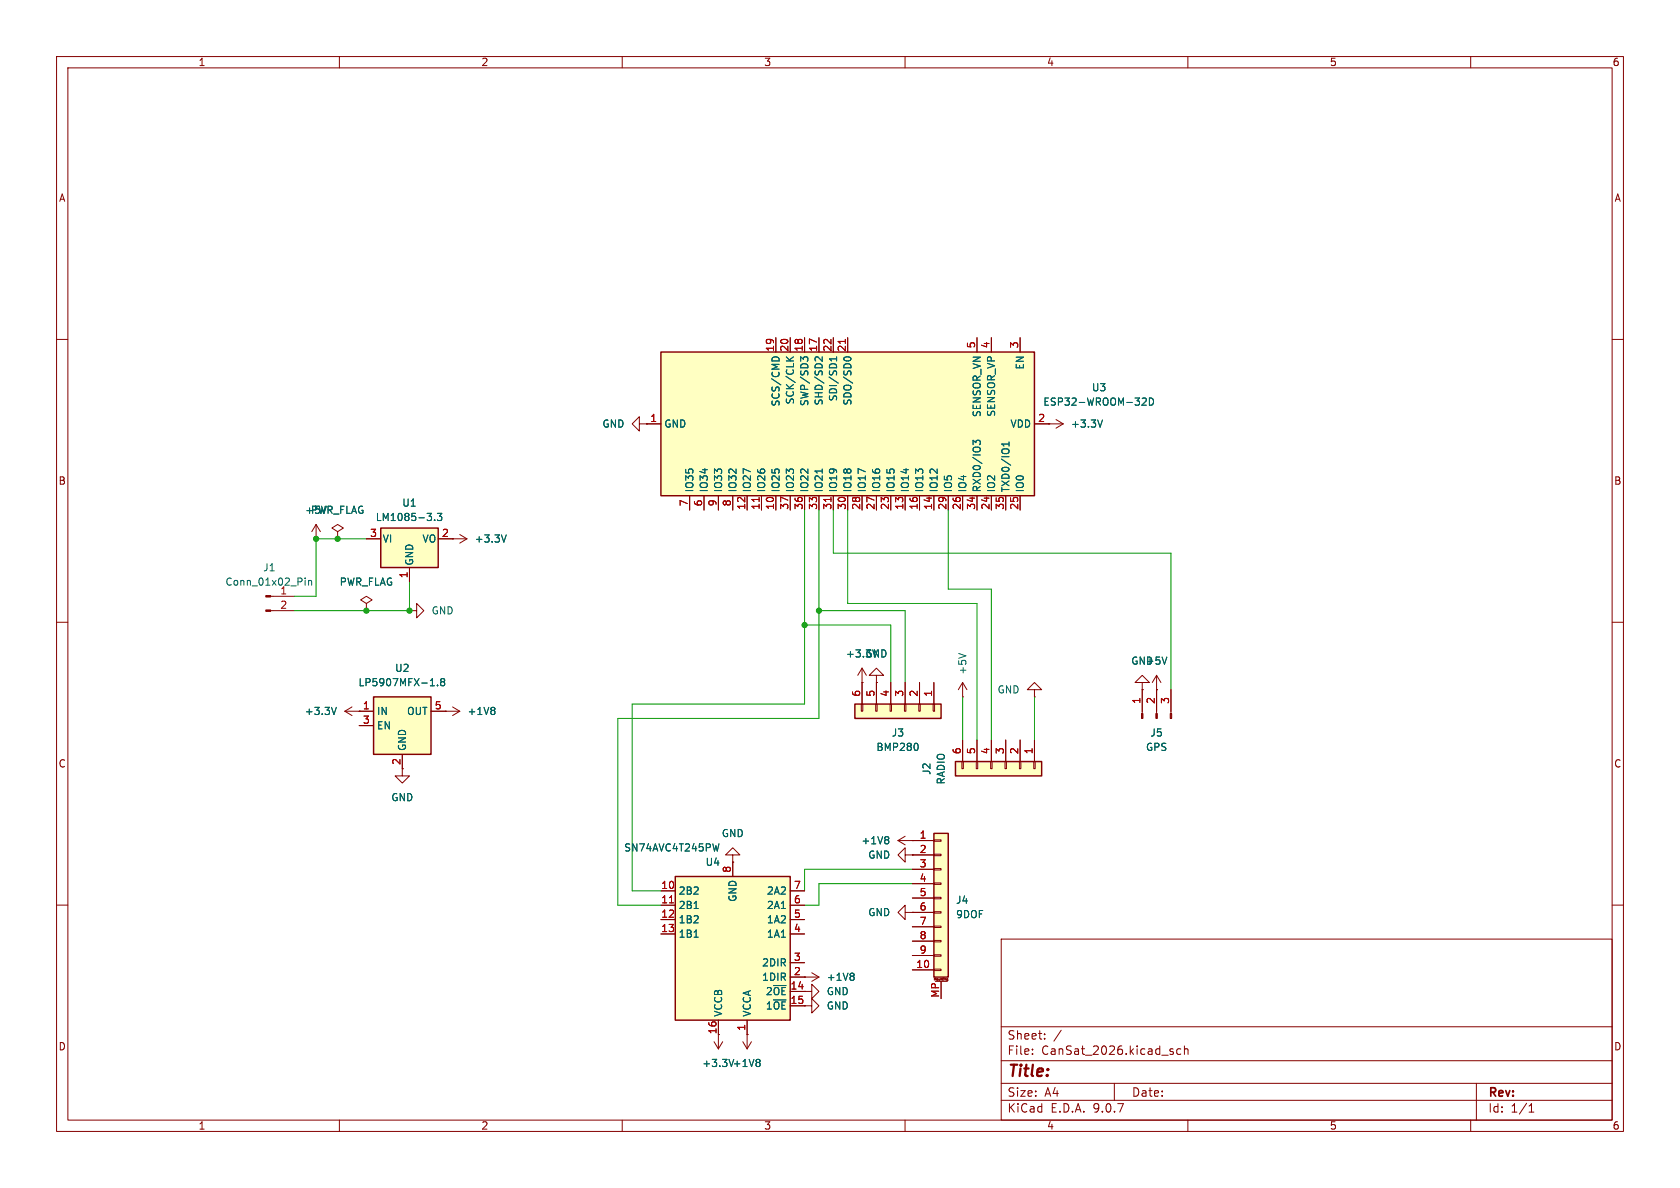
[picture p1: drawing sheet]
<svg xmlns="http://www.w3.org/2000/svg" width="297mm" height="210mm" viewBox="0 0 297 210" stroke-linecap="round" stroke-linejoin="round" font-family="sans-serif">
<g fill="none" stroke="#840000" stroke-width=".18">
<path d="M10 10h277v190h-277zM12 12h273v186h-273zM60 10v2M110 10v2M160 10v2M210 10v2M260 10v2M10 60h2M113 74.9v-1.2l-1.2 1.2 1.2 1.3v-1.3h1.3M114.3 74.9h.1M285 60h2M10 110h2"/>
<path d="M285 110h2M78.7 125.7h.1M78.7 125.7h2.6M80 125l1.3 .7M81.3 125.7l-1.3 .8M10 160h2M177 166h108v32h-108zM285 160h2M60 198v2M110 198v2M160 198v2M177 194.5h108"/>
<path d="M177 191.5h108M177 187.5h108M177 181.5h108M182.5 186.3v.1M182.5 185.5v.1M184.7 183.6v.1M184.7 182.8v.1M187.6 182.1l-1.3 2M197 191.5v3M207.2 185.9l.3 .2-.3 .3M207.2 185.4l.2 .1M208.7 185.5l-.4-.1-.3 .3v.4l.2 .2h.5"/>
<path d="M209.4 185.5l.2-.1 .4 .1v.9M209.4 184.9v1.5M210 198v2M260 198v2M261 191.5v6.5M270.3 196.6h.9M270.3 195.5l.4-.4v1.5"/>
</g>
<path d="M87.3 125l.2 .3-.2 .3 .2 .2v.3l-.2 .2" fill="none" stroke="#006464" stroke-width=".18"/>
<path d="M119.4 154.9h20.3v25.4h-20.3z" fill="#ffffc2"/>
<path d="M119.4 154.9h20.3v25.4h-20.3z" fill="none" stroke="#840000" stroke-width=".25"/>
<g fill="none" stroke="#840000" stroke-width=".18">
<path d="M116.8 157.5h2.6M129.5 151.1h1.3l-1.3-1.2-1.2 1.2h1.2v1.3M129.5 152.4h.1M129.5 152.4v2.5M139.7 157.5h2.5M116.8 165.1h2.6M116.8 162.6h2.6M116.8 160h2.6M139.7 177.8h2.5M139.7 175.3h2.5M139.7 172.7h5.1M139.7 170.2h2.5"/>
<path d="M139.7 165.1h2.5M139.7 162.6h2.5M139.7 160h2.5M142.2 177.8h1.3v-1.3l1.3 1.3-1.3 1.3v-1.3M142.2 177.8h.1M142.2 172.7h.1M143.5 172l1.3 .7M144.8 172.7l-1.3 .8M126.2 184.2l.8 1.2M127 180.3v5.1M127.8 184.2l-.8 1.2M131.3 184.2l.8 1.2"/>
<path d="M132.1 182.9h.1M132.1 180.3v5.1M132.8 184.2l-.7 1.2"/>
</g>
<path d="M127.1 149.2l-.3 1.2-.2-.9M122.7 165.7h.7M122.7 160.6h.7M150.8 172l.2 .3-.2 .3 .2 .2v.3l-.2 .2M134.1 187.3l.3 .2-.3 .3 .3 .3v.2l-.3 .2" fill="none" stroke="#006464" stroke-width=".18"/>
<path d="M118.4 159.6h.7" fill="none" stroke="#a90000" stroke-width=".18"/>
<path d="M165.1 147.3h2.5v25.4h-2.5z" fill="#ffffc2"/>
<path d="M165.1 147.3h2.5v25.4h-2.5z" fill="none" stroke="#840000" stroke-width=".25"/>
<g fill="none" stroke="#840000" stroke-width=".18">
<path d="M185.4 74.9h.1M185.4 74.9h2.6M186.7 74.2l1.3 .7M188 74.9l-1.3 .8M158.7 148.6h6.4M158.7 148.6l1.3 .8M160 151.1v-1.2l-1.3 1.2 1.3 1.3v-1.3h1.3M160 147.8l-1.3 .8M161.3 148.6h.1M161.3 151.1h.1M161.3 151.1h3.8M161.3 153.7h3.8"/>
<path d="M161.3 156.2h3.8M161.3 158.8h3.8M165.1 148.5h1.3v.2h-1.3zM165.1 151h1.3v.3h-1.3zM165.1 153.5h1.3v.3h-1.3zM165.1 156.1h1.3v.2h-1.3zM165.1 158.6h1.3v.3h-1.3zM142.2 175.3h1.3v-1.3l1.3 1.3-1.3 1.2v-1.2M142.2 175.3h.1M160 161.3v-1.3l-1.3 1.3 1.3 1.3v-1.3h1.3M161.3 161.3h.1M161.3 161.3h3.8"/>
<path d="M161.3 163.8h3.8M161.3 166.4h3.8M161.3 168.9h3.8M161.3 171.5h3.8M165.1 161.2h1.3v.2h-1.3zM165.1 163.7h1.3v.3h-1.3zM165.1 166.2h1.3v.3h-1.3zM165.1 168.8h1.3v.2h-1.3zM165.1 171.3h1.3v.3h-1.3zM165.2 173.3v-.4l.1 .3 .1-.3v.4M165.4 173.5h2M166.4 173.5v3"/>
<path d="M166.7 172.9v.3M166.9 172.9h.1M167.4 173.4h.1M167.5 173.4h.1M167.6 173.3l-.2-.1v-.2h.2v.3M167.6 173.3l-.1 .1"/>
</g>
<path d="M194.9 74.2l-.4 1.3M156.9 147.9l.2 .2-.2 .3 .2 .3v.2l-.2 .3" fill="none" stroke="#006464" stroke-width=".18"/>
<path d="M116.8 62.2h66.1v25.4h-66.1z" fill="#ffffc2"/>
<path d="M116.8 62.2h66.1v25.4h-66.1z" fill="none" stroke="#840000" stroke-width=".25"/>
<g fill="none" stroke="#840000" stroke-width=".18">
<path d="M137.2 59.7v2.5M139.7 59.7v2.5M142.2 59.7v2.5M144.8 59.7v2.5M147.3 59.7v2.5M149.9 59.7v2.5M172.7 59.7v2.5M175.3 59.7v2.5M180.3 59.7v2.5M114.3 74.9h2.5M182.9 74.9h2.5M121.9 87.6v2.6"/>
<path d="M124.5 87.6v2.6M127 87.6v2.6M129.5 87.6v2.6M132.1 87.6v2.6M134.6 87.6v2.6M137.2 87.6v2.6M139.7 87.6v2.6M142.2 87.6v2.6M144.8 87.6v2.6M147.3 87.6v2.6M149.9 87.6v2.6M152.4 87.6v2.6"/>
<path d="M154.9 87.6v2.6M157.5 87.6v2.6M160 87.6v2.6M162.6 87.6v2.6M165.1 87.6v2.6M167.6 87.6v2.6M170.2 87.6v2.6M172.7 87.6v2.6M175.3 87.6v2.6M177.8 87.6v2.6M180.3 87.6v2.6M204.5 119.4l-.8 1.3"/>
<path d="M204.5 119.4l.7 1.3M204.5 119.4v6.7M182.9 121.9h-1.3l1.3-1.2 1.2 1.2h-1.2v1.3M182.9 123.2h.1M201.9 120.7h1.3l-1.3-1.3-1.2 1.3h1.2v1.2M201.9 121.9h.1M201.9 121.9v4.2M204.5 121.9h.1M207 121.9v4.2"/>
</g>
<g fill="none" stroke="#006464" stroke-width=".18">
<path d="M136.5 63.3l.5-.2 .7 .2M139 63.1l.7 .7M140.3 63.1l-.7 .5M142.8 63.7v-.4l-.2-.2h-.4l-.2 .4-.5-.4v.8M145.4 63.1v.8l-.9-.8-.4 .1v.4M147.9 63.1v.7M147.9 63.4h-1.3l.4 .4M149.2 63.5a.68 .68 0 0 1 .6-.4 .68 .68 0 0 1 .6 .4M173.2 78.6l.1-.5-.1-.2h-.6l-.1 .4-.5-.5v.8M178.4 78.1v.8M178.4 78.5h-1.3l.4 .4M201.9 70.5l.5-.1 .3 .3-.8 .9h.8"/>
<path d="M203.2 70.4a.64 .64 0 0 1 .7 .6 .64 .64 0 0 1-.7 .6zM145.4 82.9v.7M206.3 116.1l-.4 1.3"/>
</g>
<path d="M149.4 60v.7M134.2 87.9v.8M146.9 87.9v.8" fill="none" stroke="#a90000" stroke-width=".18"/>
<g fill="#840000" stroke="#840000" stroke-width=".18">
<path d="M201.8 126.1h.3v.9h-.3z"/>
<path d="M204.3 126.1h.3v.9h-.3z"/>
<path d="M206.9 126.1h.2v.9h-.2z"/>
</g>
<path d="M151.1 124.5h15.3v2.5h-15.3z" fill="#ffffc2"/>
<path d="M151.1 124.5h15.3v2.5h-15.3z" fill="none" stroke="#840000" stroke-width=".25"/>
<path d="M152.3 124.5h.2v1.2h-.2zM152.4 120.7v3.8M154.8 124.5h.3v1.2h-.3zM154.9 120.7v3.8M157.4 124.5h.2v1.2h-.2zM157.5 120.7v3.8M159.9 124.5h.2v1.2h-.2zM160 120.7v3.8M162.4 124.5h.3v1.2h-.3zM162.6 120.7v3.8M165 124.5h.2v1.2h-.2zM165.1 120.7v3.8" fill="none" stroke="#840000" stroke-width=".18"/>
<path d="M162.1 131.5l.2 .4-.2 .7" fill="none" stroke="#006464" stroke-width=".18"/>
<path d="M168.9 134.6h15.2v2.6h-15.2z" fill="#ffffc2"/>
<path d="M168.9 134.6h15.2v2.6h-15.2z" fill="none" stroke="#840000" stroke-width=".25"/>
<g fill="none" stroke="#840000" stroke-width=".18">
<path d="M55.9 95.3h.1M55.9 92.7l-.8 1.3M55.9 92.7l.7 1.3M55.9 92.7v2.6M59.7 94l1-.7-1-.6-1 .6 1 .7v1.3M59.7 95.3h.1M47.9 105.4h4.2M47.9 108h4.2M64.8 106.7l1-.7-1-.6-1 .6 1 .7v1.3M64.8 108h.1M72.4 108h1.3v-1.3l1.2 1.3-1.2 1.2v-1.2M72.4 108h.1"/>
<path d="M152.4 118.1l-.8 1.3M152.4 118.1l.8 1.3M152.4 118.1v2.6M154.9 119.4h1.3l-1.3-1.3-1.2 1.3h1.2v1.3M61 125.7l1.2 .8M61 125.7h2.5M62.2 125l-1.2 .7M63.5 125.7h.1M71.1 135.9v1.3h1.3l-1.3 1.2-1.3-1.2h1.3M152.4 120.7h.1M154.9 120.7h.1M170.1 134.6h.2v1.3h-.2z"/>
<path d="M170.2 123.2h.1M170.2 120.7v2.5M170.2 130.8v3.8M170.2 120.7l.7 1.2M170.2 120.7l-.8 1.2M172.6 134.6h.2v1.3h-.2zM172.7 130.8v3.8M175.1 134.6h.3v1.3h-.3zM175.3 130.8v3.8M177.7 134.6h.2v1.3h-.2zM177.8 130.8v3.8M180.2 134.6h.3v1.3h-.3z"/>
<path d="M180.3 130.8v3.8M182.8 134.6h.2v1.3h-.2zM182.9 130.8v3.8"/>
</g>
<path d="M53.9 102.2v.1M53.9 102.6v.8M54.5 102.6v.8M54.5 102.7l.2-.1 .3 .1 .1 .7M169.5 115.5l1.3 .4M59.5 125l-.5 1.3" fill="none" stroke="#006464" stroke-width=".18"/>
<g fill="#840000" stroke="#840000" stroke-width=".18">
<path d="M47 105.3h.9v.2h-.9z"/>
<path d="M47 107.8h.9v.3h-.9z"/>
</g>
<path d="M67.3 93.3h10.2v7h-10.2z" fill="#ffffc2"/>
<path d="M67.3 93.3h10.2v7h-10.2z" fill="none" stroke="#840000" stroke-width=".25"/>
<path d="M64.8 95.3h2.5M77.5 95.3h5M80 95.3h.1M81.3 94.5l1.2 .8M82.5 95.3l-1.2 .7M72.4 100.3v2.6" fill="none" stroke="#840000" stroke-width=".18"/>
<path d="M76.8 91.9v.1M77.3 90.7h.8l-.4 .5 .3 .2v.5l-.1 .1-.6-.1M89.5 94.6l-.4 1.2" fill="none" stroke="#006464" stroke-width=".18"/>
<path d="M66 123.2h10.2v10.2h-10.2z" fill="#ffffc2"/>
<path d="M66 123.2h10.2v10.2h-10.2z" fill="none" stroke="#840000" stroke-width=".25"/>
<g fill="none" stroke="#840000" stroke-width=".18">
<path d="M137.2 59.7v2.5M139.7 59.7v2.5M142.2 59.7v2.5M144.8 59.7v2.5M147.3 59.7v2.5M149.9 59.7v2.5M172.7 59.7v2.5M175.3 59.7v2.5M180.3 59.7v2.5M114.3 74.9h.1M114.3 74.9h2.5M182.9 74.9h2.5"/>
<path d="M185.4 74.9h.1M55.9 95.3h.1M59.7 95.3h.1M64.8 95.3h2.5M77.5 95.3h2.5M80 95.3h.1M121.9 87.6v2.6M124.5 87.6v2.6M127 87.6v2.6M129.5 87.6v2.6M132.1 87.6v2.6M134.6 87.6v2.6"/>
<path d="M137.2 87.6v2.6M139.7 87.6v2.6M142.2 87.6v2.6M144.8 87.6v2.6M147.3 87.6v2.6M149.9 87.6v2.6M152.4 87.6v2.6M154.9 87.6v2.6M157.5 87.6v2.6M160 87.6v2.6M162.6 87.6v2.6M165.1 87.6v2.6"/>
<path d="M167.6 87.6v2.6M170.2 87.6v2.6M172.7 87.6v2.6M175.3 87.6v2.6M177.8 87.6v2.6M180.3 87.6v2.6M64.8 108h.1M72.4 100.3v2.6M63.5 125.7h.1M63.5 125.7h2.5M63.5 128.3h2.5M71.1 133.4v2.5"/>
<path d="M76.2 125.7h2.5M78.7 125.7h.1M152.4 120.7h.1M152.4 120.7v3.8M154.9 120.7h.1M154.9 120.7v3.8M157.5 120.7v3.8M160 120.7v3.8M162.6 120.7v3.8M165.1 120.7v3.8M170.2 130.8v3.8M172.7 130.8v3.8"/>
<path d="M175.3 130.8v3.8M177.8 130.8v3.8M180.3 130.8v3.8M182.9 130.8v3.8M201.9 121.9h.1M201.9 121.9v3.8M204.5 121.9h.1M204.5 121.9v3.8M207 121.9v3.8M116.8 157.5h2.6M129.5 152.4h.1M129.5 152.4v2.5"/>
<path d="M139.7 157.5h2.5M161.3 148.6h.1M161.3 151.1h.1M161.3 148.6h3.8M161.3 151.1h3.8M161.3 153.7h3.8M161.3 156.2h3.8M161.3 158.8h3.8M116.8 165.1h2.6M116.8 162.6h2.6M116.8 160h2.6M139.7 177.8h2.5"/>
<path d="M139.7 175.3h2.5M139.7 172.7h2.5M139.7 170.2h2.5M139.7 165.1h2.5M139.7 162.6h2.5M139.7 160h2.5M142.2 177.8h.1M142.2 175.3h.1M142.2 172.7h.1M161.3 161.3h.1M161.3 161.3h3.8M161.3 163.8h3.8"/>
<path d="M161.3 166.4h3.8M161.3 168.9h3.8M161.3 171.5h3.8M166.4 173.5v3M127 180.3v2.6M132.1 182.9h.1M132.1 180.3v2.6"/>
</g>
<g fill="none" stroke="#006464" stroke-width=".18">
<path d="M136.5 63.3l.5-.2 .7 .2M139 63.1l.7 .7M140.3 63.1l-.7 .5M142.8 63.7v-.4l-.2-.2h-.4l-.2 .4-.5-.4v.8M145.4 63.1v.8l-.9-.8-.4 .1v.4M147.9 63.1v.7M147.9 63.4h-1.3l.4 .4M149.2 63.5a.68 .68 0 0 1 .6-.4 .68 .68 0 0 1 .6 .4M173.2 78.6l.1-.5-.1-.2h-.6l-.1 .4-.5-.5v.8M178.4 78.1v.8M178.4 78.5h-1.3l.4 .4M194.9 74.2l-.4 1.3"/>
<path d="M201.9 70.5l.5-.1 .3 .3-.8 .9h.8M203.2 70.4a.64 .64 0 0 1 .7 .6 .64 .64 0 0 1-.7 .6zM76.8 91.9v.1M77.3 90.7h.8l-.4 .5 .3 .2v.5l-.1 .1-.6-.1M89.5 94.6l-.4 1.2M145.4 82.9v.7M206.3 116.1l-.4 1.3M59.5 125l-.5 1.3M76.1 121.2h.7M77.3 121.1v.1M78.1 120.5l-.2 .2 .1 .4 .1 .1h.4l.1-.2v-.3l-.2-.2M78.1 120.5l-.2-.2 .2-.3h.3l.2 .2-.2 .3"/>
<path d="M78.1 120.5h.3M87.3 125l.2 .3-.2 .3 .2 .2v.3l-.2 .2M162.1 131.5l.2 .4-.2 .7M127.1 149.2l-.3 1.2-.2-.9M156.9 147.9l.2 .2-.2 .3 .2 .3v.2l-.2 .3M122.7 165.7h.7M122.7 160.6h.7M150.8 172l.2 .3-.2 .3 .2 .2v.3l-.2 .2M134.1 187.3l.3 .2-.3 .3 .3 .3v.2l-.3 .2"/>
</g>
<g fill="none" stroke="#009600" stroke-width=".18">
<path d="M64.8 95.3h-8.9v10.1h-3.8M142.2 90.2v34.3h-30.4v33h5M144.8 90.2v36.8h-35.6v33h7.6M147.3 90.2v7.6h59.7v24.1M149.9 90.2v16.5h22.8v24.1M167.6 90.2v13.9h7.7v26.7M72.4 102.9v5.1h-20.3M142.2 110.5h15.3v10.2M144.8 108h15.2v12.7M170.2 123.2v7.6M182.9 123.2v7.6M161.3 153.7h-19.1v3.8"/>
<path d="M161.3 156.2h-16.5v3.8h-2.6"/>
</g>
<path d="M149.4 60v.7M134.2 87.9v.8M146.9 87.9v.8M118.4 159.6h.7" fill="none" stroke="#a90000" stroke-width=".18"/>
<g fill="#009600" stroke="#009600" stroke-width=".18">
<circle cx="64.8" cy="108" r=".46"/>
<circle cx="142.2" cy="110.5" r=".46"/>
<circle cx="55.9" cy="95.3" r=".46"/>
<circle cx="59.7" cy="95.3" r=".46"/>
<circle cx="72.4" cy="108" r=".46"/>
<circle cx="144.8" cy="108" r=".46"/>
</g>
<text font-size="2.8" fill="#840000" x="178" y="190.9">Title:</text>
<g font-size="2.1" fill="#840000">
<text x="178" y="184">Sheet:</text>
<text x="178" y="186.7">File:</text>
<text x="184.1" y="186.7">CanSat_2026.kicad_sch</text>
<text x="178" y="196.9">KiCad</text>
<text x="178" y="194.1">Size:</text>
<text x="184.7" y="194.1">A4</text>
<text x="185.7" y="196.9">E.D.A.</text>
<text x="193.3" y="196.9">9.0.7</text>
<text x="200" y="194.1">Date:</text>
<text x="263" y="194.3">Rev:</text>
<text x="263" y="196.9">Id:</text>
<text x="267.1" y="196.9">1/1</text>
</g>
<g font-size="1.8" fill="#840000">
<text x="35" y="11.9">1</text>
<text x="85" y="11.9">2</text>
<text x="135" y="11.9">3</text>
<text x="185" y="11.9">4</text>
<text x="235" y="11.9">5</text>
<text x="285" y="11.9">6</text>
<text x="10.3" y="35.9">A</text>
<text x="285.3" y="35.9">A</text>
<text x="10.3" y="85.9">B</text>
<text x="285.3" y="85.9">B</text>
<text x="10.3" y="135.9">C</text>
<text x="285.3" y="135.9">C</text>
<text x="10.3" y="185.9">D</text>
<text x="126.7" y="182.9" transform="rotate(-90 126.7 182.9)">16</text>
<text x="285.3" y="185.9">D</text>
<text x="35" y="199.9">1</text>
<text x="85" y="199.9">2</text>
<text x="135" y="199.9">3</text>
<text x="185" y="199.9">4</text>
<text x="235" y="199.9">5</text>
<text x="285" y="199.9">6</text>
</g>
<g font-size="1.8" fill="#a90000">
<text x="136.9" y="62.3" transform="rotate(-90 136.9 62.3)">19</text>
<text x="139.4" y="62.3" transform="rotate(-90 139.4 62.3)">20</text>
<text x="142" y="62.3" transform="rotate(-90 142 62.3)">18</text>
<text x="144.5" y="62.3" transform="rotate(-90 144.5 62.3)">17</text>
<text x="147.1" y="62.3" transform="rotate(-90 147.1 62.3)">22</text>
<text x="149.6" y="62.3" transform="rotate(-90 149.6 62.3)">21</text>
<text x="172.5" y="61.7" transform="rotate(-90 172.5 61.7)">5</text>
<text x="175" y="61.7" transform="rotate(-90 175 61.7)">4</text>
<text x="180.1" y="61.7" transform="rotate(-90 180.1 61.7)">3</text>
<text x="114.9" y="74.7">1</text>
<text x="183.4" y="74.7">2</text>
<text x="121.7" y="89.6" transform="rotate(-90 121.7 89.6)">7</text>
<text x="124.2" y="89.6" transform="rotate(-90 124.2 89.6)">6</text>
<text x="126.7" y="89.6" transform="rotate(-90 126.7 89.6)">9</text>
<text x="129.3" y="89.6" transform="rotate(-90 129.3 89.6)">8</text>
<text x="65.3" y="95">3</text>
<text x="78" y="95">2</text>
<text x="131.8" y="90.2" transform="rotate(-90 131.8 90.2)">12</text>
<text x="134.4" y="90.2" transform="rotate(-90 134.4 90.2)">11</text>
<text x="136.9" y="90.2" transform="rotate(-90 136.9 90.2)">10</text>
<text x="139.4" y="90.2" transform="rotate(-90 139.4 90.2)">37</text>
<text x="142" y="90.2" transform="rotate(-90 142 90.2)">36</text>
<text x="144.5" y="90.2" transform="rotate(-90 144.5 90.2)">33</text>
<text x="147.1" y="90.2" transform="rotate(-90 147.1 90.2)">31</text>
<text x="149.6" y="90.2" transform="rotate(-90 149.6 90.2)">30</text>
<text x="152.1" y="90.2" transform="rotate(-90 152.1 90.2)">28</text>
<text x="154.7" y="90.2" transform="rotate(-90 154.7 90.2)">27</text>
<text x="157.2" y="90.2" transform="rotate(-90 157.2 90.2)">23</text>
<text x="159.8" y="90.2" transform="rotate(-90 159.8 90.2)">13</text>
<text x="162.3" y="90.2" transform="rotate(-90 162.3 90.2)">16</text>
<text x="164.8" y="90.2" transform="rotate(-90 164.8 90.2)">14</text>
<text x="167.4" y="90.2" transform="rotate(-90 167.4 90.2)">29</text>
<text x="169.9" y="90.2" transform="rotate(-90 169.9 90.2)">26</text>
<text x="172.5" y="90.2" transform="rotate(-90 172.5 90.2)">34</text>
<text x="175" y="90.2" transform="rotate(-90 175 90.2)">24</text>
<text x="177.5" y="90.2" transform="rotate(-90 177.5 90.2)">35</text>
<text x="180.1" y="90.2" transform="rotate(-90 180.1 90.2)">25</text>
<text x="49.5" y="107.7">2</text>
<text x="72.1" y="102.3" transform="rotate(-90 72.1 102.3)">1</text>
<text x="64.1" y="125.5">1</text>
<text x="76.8" y="125.5">5</text>
<text x="152.1" y="123.3" transform="rotate(-90 152.1 123.3)">6</text>
<text x="154.7" y="123.3" transform="rotate(-90 154.7 123.3)">5</text>
<text x="157.2" y="123.3" transform="rotate(-90 157.2 123.3)">4</text>
<text x="159.8" y="123.3" transform="rotate(-90 159.8 123.3)">3</text>
<text x="162.3" y="123.3" transform="rotate(-90 162.3 123.3)">2</text>
<text x="164.8" y="123.3" transform="rotate(-90 164.8 123.3)">1</text>
<text x="201.7" y="124.5" transform="rotate(-90 201.7 124.5)">1</text>
<text x="204.2" y="124.5" transform="rotate(-90 204.2 124.5)">2</text>
<text x="206.8" y="124.5" transform="rotate(-90 206.8 124.5)">3</text>
<text x="64.1" y="128">3</text>
<text x="70.9" y="135.3" transform="rotate(-90 70.9 135.3)">2</text>
<text x="169.9" y="133.4" transform="rotate(-90 169.9 133.4)">6</text>
<text x="172.5" y="133.4" transform="rotate(-90 172.5 133.4)">5</text>
<text x="175" y="133.4" transform="rotate(-90 175 133.4)">4</text>
<text x="177.5" y="133.4" transform="rotate(-90 177.5 133.4)">3</text>
<text x="180.1" y="133.4" transform="rotate(-90 180.1 133.4)">2</text>
<text x="182.6" y="133.4" transform="rotate(-90 182.6 133.4)">1</text>
<text x="162.5" y="148.3">1</text>
<text x="129.3" y="154.4" transform="rotate(-90 129.3 154.4)">8</text>
<text x="162.5" y="150.9">2</text>
<text x="162.5" y="153.4">3</text>
<text x="162.5" y="156">4</text>
<text x="116.8" y="159.8">11</text>
<text x="116.8" y="157.2">10</text>
<text x="140.3" y="159.8">6</text>
<text x="140.3" y="157.2">7</text>
<text x="162.5" y="158.5">5</text>
<text x="162.5" y="161">6</text>
<text x="116.8" y="164.8">13</text>
<text x="116.8" y="162.3">12</text>
<text x="140.3" y="164.8">4</text>
<text x="140.3" y="162.3">5</text>
<text x="162.5" y="163.6">7</text>
<text x="162.5" y="166.1">8</text>
<text x="140.3" y="172.5">2</text>
<text x="140.3" y="169.9">3</text>
<text x="161.9" y="171.2">10</text>
<text x="162.5" y="168.7">9</text>
<text x="139.7" y="177.5">15</text>
<text x="139.7" y="175">14</text>
<text x="166.1" y="176.5" transform="rotate(-90 166.1 176.5)">MP</text>
<text x="131.8" y="182.3" transform="rotate(-90 131.8 182.3)">1</text>
</g>
<g font-size="1.8" fill="#006464">
<text x="181.2" y="65.4" transform="rotate(-90 181.2 65.4)">EN</text>
<text x="138" y="72" transform="rotate(-90 138 72)">SCS/CMD</text>
<text x="140.6" y="71.6" transform="rotate(-90 140.6 71.6)">SCK/CLK</text>
<text x="143.1" y="71.9" transform="rotate(-90 143.1 71.9)">SWP/SD3</text>
<text x="145.6" y="71.8" transform="rotate(-90 145.6 71.8)">SHD/SD2</text>
<text x="148.2" y="71" transform="rotate(-90 148.2 71)">SDI/SD1</text>
<text x="150.7" y="71.8" transform="rotate(-90 150.7 71.8)">SDO/SD0</text>
<text x="184.4" y="71.9">ESP32-WROOM-32D</text>
<text x="192.9" y="69.4">U3</text>
<text x="106.4" y="75.8">GND</text>
<text x="117.3" y="75.8">GND</text>
<text x="173.6" y="73.8" transform="rotate(-90 173.6 73.8)">SENSOR_VN</text>
<text x="176.1" y="73.8" transform="rotate(-90 176.1 73.8)">SENSOR_VP</text>
<text x="178.5" y="75.8">VDD</text>
<text x="189.2" y="75.8">+3.3V</text>
<text x="71" y="89.8">U1</text>
<text x="122.8" y="87.1" transform="rotate(-90 122.8 87.1)">IO35</text>
<text x="125.3" y="87.1" transform="rotate(-90 125.3 87.1)">IO34</text>
<text x="127.9" y="87.1" transform="rotate(-90 127.9 87.1)">IO33</text>
<text x="130.4" y="87.1" transform="rotate(-90 130.4 87.1)">IO32</text>
<text x="132.9" y="87.1" transform="rotate(-90 132.9 87.1)">IO27</text>
<text x="135.5" y="87.1" transform="rotate(-90 135.5 87.1)">IO26</text>
<text x="138" y="87.1" transform="rotate(-90 138 87.1)">IO25</text>
<text x="140.6" y="87.1" transform="rotate(-90 140.6 87.1)">IO23</text>
<text x="143.1" y="87.1" transform="rotate(-90 143.1 87.1)">IO22</text>
<text x="145.6" y="87.1" transform="rotate(-90 145.6 87.1)">IO21</text>
<text x="148.2" y="87.1" transform="rotate(-90 148.2 87.1)">IO19</text>
<text x="150.7" y="87.1" transform="rotate(-90 150.7 87.1)">IO18</text>
<text x="153.3" y="87.1" transform="rotate(-90 153.3 87.1)">IO17</text>
<text x="155.8" y="87.1" transform="rotate(-90 155.8 87.1)">IO16</text>
<text x="158.3" y="87.1" transform="rotate(-90 158.3 87.1)">IO15</text>
<text x="160.9" y="87.1" transform="rotate(-90 160.9 87.1)">IO14</text>
<text x="163.4" y="87.1" transform="rotate(-90 163.4 87.1)">IO13</text>
<text x="166" y="87.1" transform="rotate(-90 166 87.1)">IO12</text>
<text x="168.5" y="87.1" transform="rotate(-90 168.5 87.1)">IO5</text>
<text x="171" y="87.1" transform="rotate(-90 171 87.1)">IO4</text>
<text x="173.6" y="87.1" transform="rotate(-90 173.6 87.1)">RXD0/IO3</text>
<text x="176.1" y="87.1" transform="rotate(-90 176.1 87.1)">IO2</text>
<text x="178.7" y="87.1" transform="rotate(-90 178.7 87.1)">TXD0/IO1</text>
<text x="181.2" y="87.1" transform="rotate(-90 181.2 87.1)">IO0</text>
<text x="53.8" y="91">+5V</text>
<text x="54.9" y="91">PWR_FLAG</text>
<text x="66.3" y="92.3">LM1085-3.3</text>
<text x="46.4" y="101.2">J1</text>
<text x="67.6" y="96.1">VI</text>
<text x="73.3" y="100.1" transform="rotate(-90 73.3 100.1)">GND</text>
<text x="74.6" y="96.1">VO</text>
<text x="83.8" y="96.1">+3.3V</text>
<text x="39.8" y="103.7">Conn_01x02_Pin</text>
<text x="49.5" y="105.2">1</text>
<text x="60" y="103.7">PWR_FLAG</text>
<text x="76.2" y="108.8">GND</text>
<text x="69.7" y="119">U2</text>
<text x="149.5" y="116.4">+3.3V</text>
<text x="152.9" y="116.4">GND</text>
<text x="171" y="119.4" transform="rotate(-90 171 119.4)">+5V</text>
<text x="199.9" y="117.7">GND</text>
<text x="202.4" y="117.7">+5V</text>
<text x="63.3" y="121.5">LP5907MFX-1.8</text>
<text x="176.3" y="122.8">GND</text>
<text x="53.8" y="126.6">+3.3V</text>
<text x="66.5" y="126.6">IN</text>
<text x="66.5" y="129.1">EN</text>
<text x="71.9" y="126.6">OUT</text>
<text x="82.6" y="126.6">+1V8</text>
<text x="157.6" y="130.4">J3</text>
<text x="203.3" y="130.4">J5</text>
<text x="72" y="132.8" transform="rotate(-90 72 132.8)">GND</text>
<text x="154.8" y="132.9">BMP280</text>
<text x="164.7" y="137.1" transform="rotate(-90 164.7 137.1)">J2</text>
<text x="202.5" y="132.9">GPS</text>
<text x="69.1" y="141.8">GND</text>
<text x="167.2" y="138.8" transform="rotate(-90 167.2 138.8)">RADIO</text>
<text x="127.5" y="148.2">GND</text>
<text x="152.2" y="149.5">+1V8</text>
<text x="110.3" y="150.7">SN74AVC4T245PW</text>
<text x="124.6" y="153.3">U4</text>
<text x="153.4" y="152">GND</text>
<text x="119.9" y="160.9">2B1</text>
<text x="119.9" y="158.3">2B2</text>
<text x="130.4" y="159.5" transform="rotate(-90 130.4 159.5)">GND</text>
<text x="135.5" y="160.9">2A1</text>
<text x="135.5" y="158.3">2A2</text>
<text x="168.9" y="160">J4</text>
<text x="119.9" y="166">1B1</text>
<text x="119.9" y="163.4">1B2</text>
<text x="135.5" y="166">1A1</text>
<text x="135.5" y="163.4">1A2</text>
<text x="153.4" y="162.2">GND</text>
<text x="168.9" y="162.5">9DOF</text>
<text x="134.6" y="173.6">1DIR</text>
<text x="134.6" y="171">2DIR</text>
<text x="146.1" y="173.6">+1V8</text>
<text x="127.9" y="179.8" transform="rotate(-90 127.9 179.8)">VCCB</text>
<text x="132.9" y="179.8" transform="rotate(-90 132.9 179.8)">VCCA</text>
<text x="135.3" y="178.7">1~{OE}</text>
<text x="135.3" y="176.1">2~{OE}</text>
<text x="146.1" y="178.7">GND</text>
<text x="146.1" y="176.1">GND</text>
<text x="124.1" y="188.8">+3.3V +1V8</text>
</g>
<text font-size=".5" fill="#840000" x="164.9" y="173.5">Mounting</text>
</svg>
